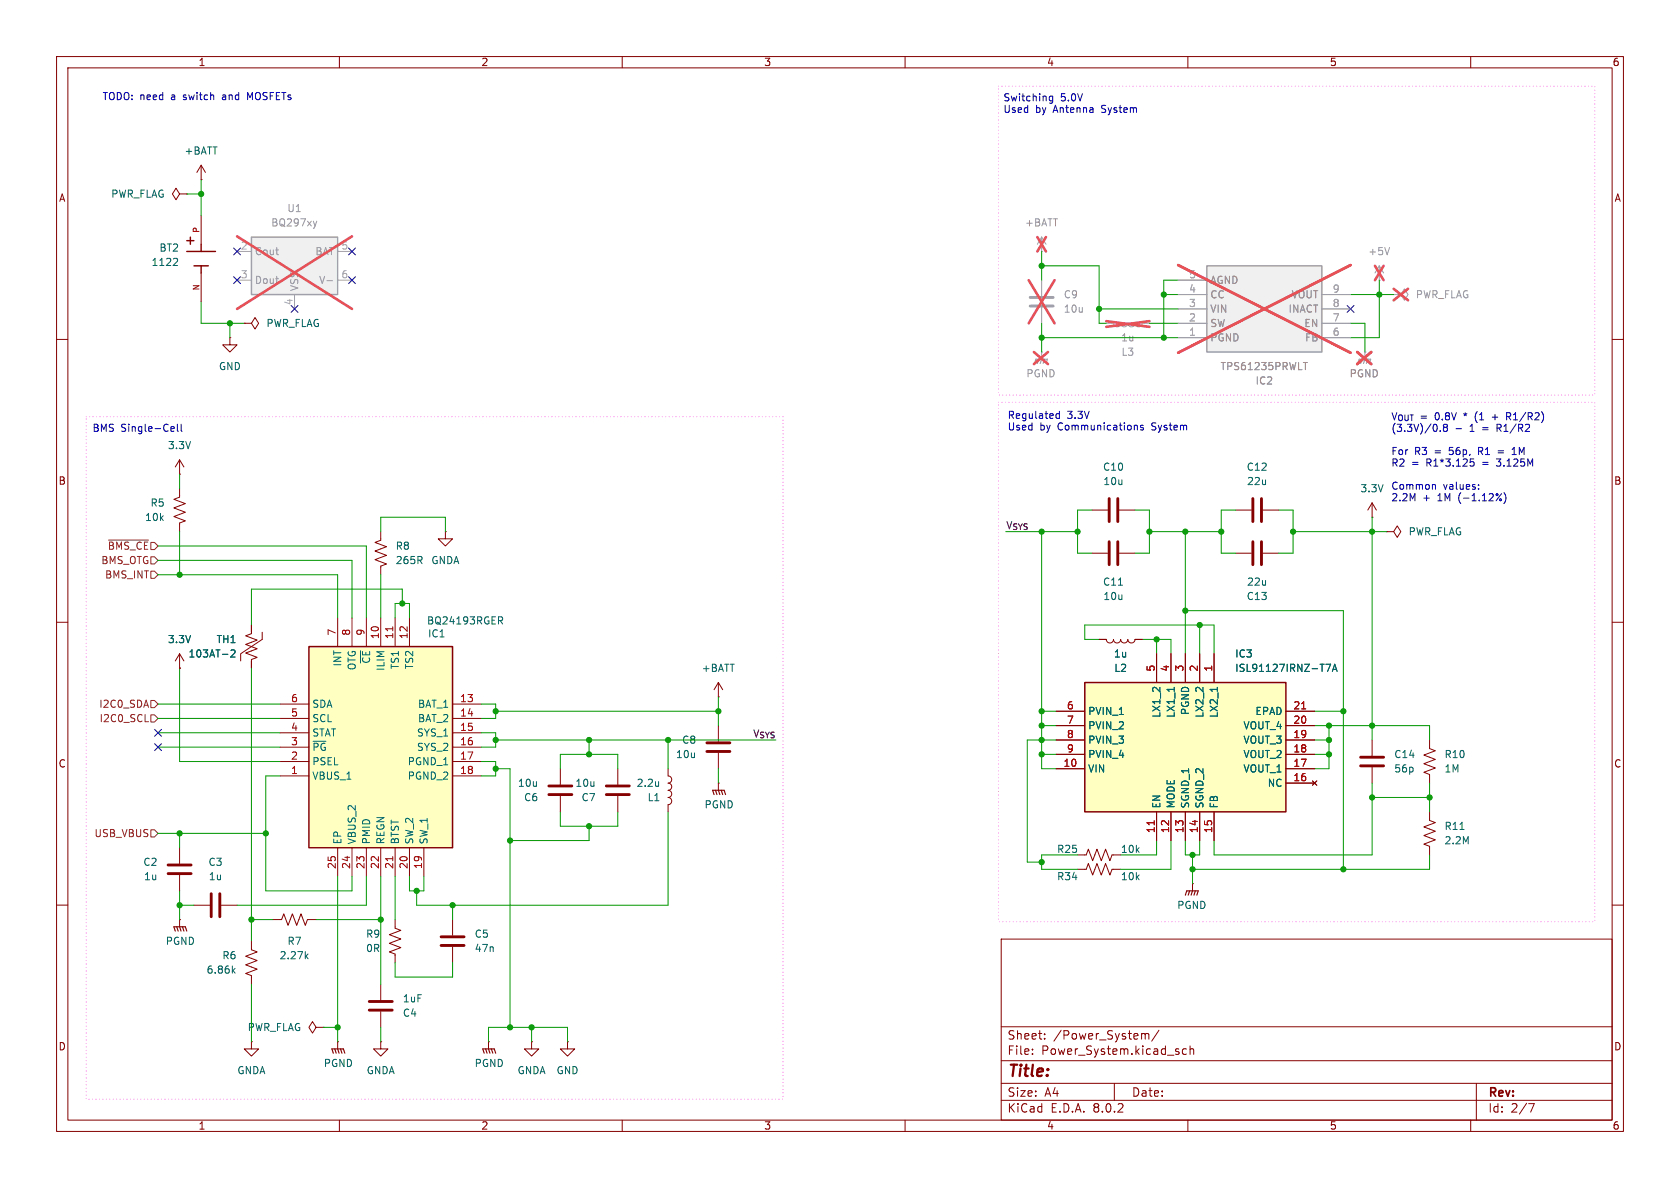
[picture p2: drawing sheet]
<svg xmlns="http://www.w3.org/2000/svg" width="297mm" height="210mm" viewBox="0 0 297 210" stroke-linecap="round" stroke-linejoin="round" font-family="sans-serif">
<g fill="none" stroke="#840000" stroke-width=".18">
<path d="M10 10h277v190h-277zM12 12h273v186h-273zM60 10v2M110 10v2M160 10v2M210 10v2M260 10v2M10 60h2M40.6 59.7v1.3h-1.2l1.2 1.2 1.3-1.2h-1.3M40.6 59.7h.1M43.2 57.2h1.2l.7 1 .6-1-.6-1.1-.7 1.1M43.2 57.2h.1"/>
<path d="M285 60h2M10 110h2M285 110h2M242.6 130.8v2.8M242.6 135.6v2.8M252.7 130.8v1.5l1 .4-2 .8 2 .7-2 .8 2 .8-2 .7 1 .4v1.5M10 160h2M190.5 153.7h1.5l.4-1 .8 2 .7-2 .8 2 .8-2 .7 2 .4-1h1.5M190.5 151.1h1.5l.4-1 .8 2 .7-2 .8 2 .8-2 .7 2 .4-1h1.5M210.8 156.2h.1M210.8 156.2v1.3M252.7 143.5v1.5l1 .4-2 .8 2 .7-2 .8 2 .8-2 .7 1 .4v1.5"/>
<path d="M285 160h2M44.4 166.4v1.5l1.1 .4-2.1 .7 2.1 .8-2.1 .8 2.1 .7-2.1 .8 1 .4v1.5M69.8 162.6v1.5l1.1 .4-2.1 .7 2.1 .8-2.1 .8 2.1 .7-2.1 .8 1 .4v1.5M177 166h108v32h-108zM60 198v2M110 198v2M160 198v2M177 194.5h108M177 191.5h108M177 187.5h108M177 181.5h108M182.5 186.3v.1"/>
<path d="M182.5 185.5v.1M184.7 183.6v.1M184.7 182.8v.1M197 191.5v3M202 182.7h.2l.3 .2M202.5 182.9l.2-.2 .3 .1 .1 .9M202.5 182.9v.8M204.9 182.1l-1.3 2M209.7 185.5l-.4-.1-.3 .3v.4l.2 .2h.5M210 198v2M210.4 185.5l.2-.1 .4 .1v.9M210.4 184.9v1.5"/>
<path d="M260 198v2M261 191.5v6.5M270.2 195.1h1l-.6 1.5"/>
</g>
<path d="M240.5 135.4h4.1M240.5 133.9h4.1" fill="none" stroke="#840000" stroke-width=".51"/>
<path d="M209.5 158.2l.3-.7h2l-.2 .7M210.3 157.5l-.2 .7M210.8 157.5l-.2 .7M211.3 157.5l-.2 .7" fill="none" stroke="#840000" stroke-width=".2"/>
<path d="M258.1 146.6h.7M41.2 171.5l.4 .5M41.6 171.2l-.5 .5" fill="none" stroke="#006464" stroke-width=".18"/>
<path d="M44.4 41.9h15.3v10.2h-15.3z" fill="#f0f0f0"/>
<path d="M44.4 41.9h15.3v10.2h-15.3z" fill="none" stroke="#a1a1a1" stroke-width=".25"/>
<g fill="none" stroke="#a1a1a1" stroke-width=".18">
<path d="M41.9 44.5h2.5M41.9 49.5h2.5M52.1 52.1v2.5M59.7 44.5h2.5M59.7 49.5h2.5M184.1 44.5h.1M184.1 41.9v2.6M184.1 49.5v2.8M184.1 54.4v2.8M184.1 41.9l.8 1.3M184.1 41.9l-.7 1.3M195.6 57.2h1.2a.64 .64 0 0 0 .7 .6 .64 .64 0 0 0 .6-.6 .64 .64 0 0 0 .7 .6 .64 .64 0 0 0 .6-.6 .64 .64 0 0 0 .6 .6 .64 .64 0 0 0 .7-.6 .64 .64 0 0 0 .6 .6 .64 .64 0 0 0 .6-.6h1.3"/>
<path d="M243.8 49.5h.1M243.8 47l-.7 1.3M243.8 47v2.5M243.8 47l.8 1.3M246.4 52.1h1.2l.7-1 .6 1-.6 1-.7-1M246.4 52.1h.1M184.1 62.2h.1M184.1 62.2v1.3"/>
</g>
<path d="M56 39.1l-.3 .8M57.8 49.6h1M245.7 43.8l-.5 1.2" fill="none" stroke="#989898" stroke-width=".18"/>
<g fill="none" stroke="#e65255" stroke-width=".46">
<path d="M41.9 41.8l20.3 12.8M62.2 41.8l-20.3 12.8M181.9 49.5l4.5 7.7M183.4 41.9l1.5 2.6M184.9 41.9l-1.5 2.6M186.4 49.5l-4.5 7.7M195.6 56.8l7.6 1M203.2 56.8l-7.6 1M243.1 47l1.5 2.5M244.6 47l-1.5 2.5M246.4 51.1l2.5 2M248.9 51.1l-2.5 2"/>
<path d="M182.8 62.2l2.5 2.2M185.3 62.2l-2.5 2.2"/>
</g>
<path d="M33 42.5h1.3M33 44.5h5.1M33.7 41.9v1.3M34.3 47h2.5M35.6 43.2v1.3M35.6 47v1.3" fill="none" stroke="#840000" stroke-width=".25"/>
<g fill="none" stroke="#840000" stroke-width=".18">
<path d="M31.7 34.3l-.6 1-.6-1 .6-1 .6 1h1.3M33 34.3h.1M35.6 31.8h.1M35.6 29.2v2.6M35.6 38.1v5.1M35.6 29.2l.7 1.3M35.6 29.2l-.8 1.3M35.6 48.3v5M31.7 86.4v1.5l-1 .4 2.1 .7-2.1 .8 2.1 .8-2.1 .7 2.1 .8-1.1 .4v1.5M31.7 83.8h.1M31.7 81.3v2.5M31.7 81.3l.8 1.3"/>
<path d="M31.7 81.3l-.7 1.3M67.3 94v1.5l-1 .4 2 .7-2 .8 2 .8-2 .7 2 .8-1 .4v1.5M218.4 90.2h2.8M223.3 90.2h2.8M242.6 91.4h.1M242.6 88.9l.7 1.3M242.6 88.9v2.5M242.6 88.9l-.8 1.3M245.1 94h1.3l.6 1 .6-1-.6-1-.6 1M245.1 94h.1M34.3 160h2.8M39.1 160h2.8"/>
</g>
<path d="M31.2 45.7l.2 .2-.1 .3-.7 .7h.8" fill="none" stroke="#006464" stroke-width=".18"/>
<path d="M221.5 88.1v4.1M223 88.1v4.1M37.3 158v4.1M38.9 158v4.1" fill="none" stroke="#840000" stroke-width=".51"/>
<path d="M182.1 54.1h4.1M182.1 52.6h4.1" fill="none" stroke="#a1a1a1" stroke-width=".51"/>
<path d="M182.9 64.3l.2-.8h2.1l-.3 .8M183.6 63.5l-.2 .8M184.1 63.5l-.2 .8M184.7 63.5l-.3 .8" fill="none" stroke="#a1a1a1" stroke-width=".2"/>
<path d="M213.4 47h20.3v15.2h-20.3z" fill="#f0f0f0"/>
<path d="M213.4 47h20.3v15.2h-20.3z" fill="none" stroke="#a1a1a1" stroke-width=".25"/>
<path d="M208.3 59.7h5.1M208.3 57.2h5.1M208.3 54.6h5.1M208.3 52.1h5.1M208.3 49.5h5.1M233.7 59.7h5.1M233.7 57.2h5.1M233.7 54.6h5.1M233.7 52.1h5.1M241.3 62.2h.1M241.3 62.2v1.3" fill="none" stroke="#a1a1a1" stroke-width=".18"/>
<path d="M230.4 64.1h.7" fill="none" stroke="#989898" stroke-width=".18"/>
<path d="M208.3 46.9l30.5 15.5M238.8 46.9l-30.5 15.5M239.9 62.2l2.5 2.2M242.4 62.2l-2.5 2.2" fill="none" stroke="#e65255" stroke-width=".46"/>
<path d="M240 64.3l.3-.8h2l-.2 .8M240.8 63.5l-.3 .8M241.3 63.5l-.3 .8M241.8 63.5l-.2 .8" fill="none" stroke="#a1a1a1" stroke-width=".2"/>
<path d="M196.1 88.1v4.1M197.6 88.1v4.1M97 138.9h4.1M97 140.5h4.1M78 165.6h4M78 167.1h4" fill="none" stroke="#840000" stroke-width=".51"/>
<g fill="none" stroke="#840000" stroke-width=".18">
<path d="M78.7 94v1.3h-1.2l1.2 1.2 1.3-1.2h-1.3M78.7 94h.1M193 90.2h2.8M197.9 90.2h2.8M99.1 135.9v2.8M127 123.2h.1M127 120.7l-.8 1.2M127 120.7v2.5M127 120.7l.8 1.2M99.1 140.7v2.8M80 162.6v2.8M80 167.4v2.8"/>
<path d="M44.4 184.2v1.2h1.3l-1.3 1.3-1.2-1.3h1.2M44.4 184.2h.1"/>
</g>
<path d="M54.6 114.3h25.4v35.6h-25.4z" fill="#ffffc2"/>
<path d="M54.6 114.3h25.4v35.6h-25.4z" fill="none" stroke="#840000" stroke-width=".25"/>
<g fill="none" stroke="#840000" stroke-width=".18">
<path d="M193 97.8h2.8M197.9 97.8h2.8M218.4 97.8h2.8M223.3 97.8h2.8M31.7 118.1h.1M31.7 115.6v2.5M31.7 115.6l.8 1.2M31.7 115.6l-.7 1.2M44.4 110.5v1.5l-1 .4 2.1 .8-2.1 .7 2.1 .8-2.1 .7 2.1 .8-1.1 .4v1.5M46.4 111.8v1.2l-3.9 2.6v1.2M59.7 109.2v5.1M62.2 109.2v5.1"/>
<path d="M64.8 109.2v5.1M67.3 109.2v5.1M69.8 109.2v5.1M72.4 109.2v5.1M194.3 113h1.3a.64 .64 0 0 0 .6 .7 .64 .64 0 0 0 .6-.7 .64 .64 0 0 0 .7 .7 .64 .64 0 0 0 .6-.7 .64 .64 0 0 0 .7 .7 .64 .64 0 0 0 .6-.7 .64 .64 0 0 0 .6 .7 .64 .64 0 0 0 .7-.7h1.2M49.5 137.2h5.1M49.5 124.5h5.1M49.5 127h5.1M49.5 129.5h5.1M49.5 132.1h5.1M49.5 134.6h5.1M80 137.2h5.1"/>
<path d="M80 124.5h5.1M80 127h5.1M80 129.5h5.1M80 132.1h5.1M80 134.6h5.1M109.2 135.9v2.8M118.1 135.9v1.3a.64 .64 0 0 1 .7 .6 .64 .64 0 0 1-.7 .6 .64 .64 0 0 1 .7 .7 .64 .64 0 0 1-.7 .6 .64 .64 0 0 1 .7 .6 .64 .64 0 0 1-.7 .7 .64 .64 0 0 1 .7 .6 .64 .64 0 0 1-.7 .6M127 138.4h.1M127 128.3v2.8M127 133.1v2.8M127 138.4v1.3M31.7 149.9v2.8"/>
<path d="M31.7 154.7v2.8M59.7 149.9v5M62.2 149.9v5M64.8 149.9v5M67.3 149.9v5M69.8 149.9v5M72.4 149.9v5M74.9 149.9v5M109.2 140.7v2.8M118.1 142.2v1.3M31.7 162.6h.1M31.7 162.6v1.2"/>
<path d="M67.3 174v2.8M67.3 178.8v2.8M55.9 181.6l-.7-1-.6 1 .6 1 .7-1h1.2M57.1 181.6h.1M67.3 184.2v1.2h-1.3l1.3 1.3 1.3-1.3h-1.3M67.3 184.2h.1M86.4 184.2h.1M86.4 184.2v1.2M94 184.2v1.2h1.2l-1.2 1.3-1.3-1.3h1.3M94 184.2h.1M100.3 184.2v1.2h-1.2l1.2 1.3 1.3-1.3h-1.3M100.3 184.2h.1"/>
</g>
<path d="M69.4 110.8v.7M69.4 151.4v.8" fill="none" stroke="#a90000" stroke-width=".18"/>
<path d="M40.8 115l.5-.1 .3 .3-.8 .9h.8M88.1 109h.5l.3 .3-.2 .3-.6 .1M88.4 109.7l.5 .6M197.7 103.4h.8M116.4 138.2v.8M116.4 138.9h.1" fill="none" stroke="#006464" stroke-width=".18"/>
<path d="M196.1 95.8v4M197.6 95.8v4M221.5 95.8v4M223 95.8v4M107.2 138.9h4.1M125 132.8h4M125 131.3h4M29.7 154.4h4.1M29.7 152.9h4.1M107.2 140.5h4.1M65.3 177h4M65.3 178.6h4" fill="none" stroke="#840000" stroke-width=".51"/>
<path d="M126.5 139.7l.2 .8M127 139.7l.3 .8M127.5 139.7l.3 .8M126.2 140.5l-.2-.8h2l.3 .8M31 164.6l-.3-.8h2.1l.2 .8M31.2 163.8l.3 .8M31.7 163.8l.3 .8M32.3 163.8l.2 .8M85.6 186.2l-.3-.8h2.1l.2 .8M85.9 185.4l.2 .8M86.4 185.4l.2 .8M86.9 185.4l.2 .8" fill="none" stroke="#840000" stroke-width=".2"/>
<path d="M191.8 120.7h35.5v22.8h-35.5z" fill="#ffffc2"/>
<path d="M191.8 120.7h35.5v22.8h-35.5z" fill="none" stroke="#840000" stroke-width=".25"/>
<g fill="none" stroke="#840000" stroke-width=".18">
<path d="M31.7 118.1h.1M44.4 110.5v1.3M44.4 116.8v1.3M194.3 113h1.3M200.7 113h1.2M204.5 115.6v5.1M207 115.6v5.1M209.5 115.6v5.1M212.1 115.6v5.1M214.6 115.6v5.1M186.7 135.9h5.1M186.7 133.4h5.1"/>
<path d="M186.7 130.8h5.1M186.7 128.3h5.1M186.7 125.7h5.1M227.3 135.9h5.1M227.3 138.4h5.1M227.3 133.4h5.1M227.3 130.8h5.1M227.3 128.3h5.1M227.3 125.7h5.1M232 138l.8 .8M232.8 138l-.8 .8M204.5 143.5v5.1"/>
<path d="M207 143.5v5.1M209.5 143.5v5.1M212.1 143.5v5.1M214.6 143.5v5.1M48.3 162.6h1.5l.4-1.1 .7 2.1 .8-2.1 .8 2.1 .7-2.1 .8 2.1 .4-1h1.5M59.7 184.2h.1M59.7 184.2v1.2"/>
</g>
<path d="M40.8 115l.5-.1 .3 .3-.8 .9h.8M234.4 117.4h.8l-.5 1.3M235.5 118.7l.5-1.3 .4 1.3M235.7 118.3h.6M207.6 121.5v.7M215.2 121.5v.7M54.1 169l.4 .5M54.5 168.6l-.5 .5" fill="none" stroke="#006464" stroke-width=".18"/>
<path d="M230.1 125.3h.7M204.1 145.1v.7" fill="none" stroke="#a90000" stroke-width=".18"/>
<path d="M58.9 186.2l-.2-.8h2l.3 .8M59.2 185.4l.2 .8M59.7 185.4l.2 .8M60.2 185.4l.3 .8" fill="none" stroke="#840000" stroke-width=".2"/>
<path d="M19.2 95.5h7.1M26.7 98.4h.6l.6 .7-.6 .6h-.6zM26.7 101h.6l.6 .6-.6 .6h-.6zM25.7 127.6h.6M26.7 126.4h.6l.6 .6-.6 .6h-.6zM26.7 123.8h.6l.6 .7-.6 .6h-.6zM26.7 146.7h.6l.6 .6-.6 .7h-.6z" fill="none" stroke="#725600" stroke-width=".18"/>
<g fill="none" stroke="#0000c2" stroke-width=".18">
<path d="M44.2 17.3l-.4-.9v1.2M186.1 17v1l-.2 .3-.3-.1M186.1 17.1l-.4-.1-.2 .2 .1 .6h.5M30.4 75.4l.3 .1 .1 .2-.6 .1M30.7 76.2l-.3 .1M31.4 75v1.1l.1 .2M32 75v1.1l.2 .2M187.3 72.7v1.3M187.3 73.2l-.4-.1-.2 .3 .1 .5h.5M200.7 75.2l.4 .1v.7M202.1 75.2h-.3l-.2 .1 .1 .2 .4 .2v.3h-.5M254.6 76.1v.2"/>
<path d="M255.4 75.5l-.2 .3v.3l.2 .2 .4-.1 .1-.2v-.2l-.3-.3M257.4 75.8h1M263.8 73.7h1M264.8 79.7h1M266.4 73.6h.4M266.7 73.6l.4 .6M266.8 73h-.4v1.2M267.3 79.5l.4-.4v1.3M253.4 85.6l.4 .2v.7M259.9 81.1h.6M260.4 81.6l.2 .3v.3l-.2 .2h-.3M261.4 86.4v.1"/>
<path d="M261.4 85.7v.1M264.8 80.1h1M265.3 88.2l.1 .2-.1 .1M265.4 87.3l-.9 1.2M265.9 87.1a1.46 1.46 0 0 1 0 1.9M267.3 80.4h.7"/>
</g>
<path d="M176.5 15.2h105.4v54.7h-105.4zM15.2 73.7h123.2v120.6h-123.2zM176.5 71.1h105.4v91.8h-105.4z" fill="none" stroke="#f0f" stroke-width=".18" stroke-dasharray="0 .6"/>
<g fill="none" stroke="#009600" stroke-width=".18">
<path d="M33 34.3h2.6M35.6 31.8v6.3M35.6 53.3v3.9h7.6M40.6 57.2v2.5M184.1 47h10.2v10.2h1.3M184.1 44.5v5M184.1 57.2v5M184.1 59.7h24.2M194.3 54.6h14M203.2 57.2h5.1M205.7 52.1h2.6M208.3 49.5h-2.6v10.2"/>
<path d="M238.8 57.2h2.5v5M238.8 52.1h7.6M243.8 49.5v10.2h-5M27.9 96.5h36.9v12.7M27.9 99.1h34.3v10.1M31.7 83.8v2.6M31.7 94v7.6M67.3 94v-2.6h11.4v2.6M177.8 94h12.7M184.1 94v41.9h2.6M193 90.2h-2.5v7.6h2.5M200.7 90.2h2.5v7.6h-2.5"/>
<path d="M203.2 94h12.7M209.5 94v21.6M218.4 90.2h-2.5v7.6h2.5M226.1 90.2h2.5v7.6h-2.5M228.6 94h16.5M242.6 91.4v39.4M27.9 101.6h31.8v7.6M31.7 118.1v16.5h17.8M44.4 118.1v48.3M67.3 101.6v7.6M69.8 109.2v-2.5h2.6v2.5M71.1 106.7v-2.6h-26.7v6.4"/>
<path d="M194.3 113h-2.5v-2.5h22.8v5.1M201.9 113h5.1v2.6M204.5 113v2.6M209.5 108h28v45.7M212.1 110.5v5.1M27.9 129.5h21.6M27.9 132.1h21.6M27.9 127h21.6M27.9 124.5h21.6M49.5 137.2h-2.5v20.3h15.2v-2.6M85.1 124.5h2.5v2.5h-2.5M85.1 129.5h2.5v2.6h-2.5"/>
<path d="M85.1 134.6h2.5v2.6h-2.5M87.6 130.8h49.6M87.6 135.9h2.6v45.7M87.6 125.7h39.4M99.1 135.9v-2.5h10.1v2.5M104.1 130.8v2.6M118.1 130.8v5.1M127 123.2v5.1M127 135.9v2.5M184.1 133.4h2.6M184.1 125.7h2.6M184.1 128.3h2.6"/>
<path d="M186.7 130.8h-5.1v21.6h2.5M232.4 133.4h2.5M232.4 130.8h2.5M232.4 125.7h5.1M232.4 128.3h20.3v2.5M234.9 128.3v7.6h-2.5M242.6 138.4v12.7h-28v-2.5M252.7 138.4v5.1M27.9 147.3h19.1M31.7 147.3v2.6M31.7 157.5v5.1M59.7 154.9v29.3"/>
<path d="M64.8 154.9v5.1h-22.9M67.3 154.9v19.1M69.8 154.9v7.7M72.4 154.9v2.6h2.5v-2.6M99.1 143.5v2.6h10.1v-2.6M104.1 146.1v2.5h-13.9M118.1 143.5v16.5h-44.4v-2.5M190.5 151.1h-6.4v2.6h6.4M204.5 148.6v2.5h-6.4M207 148.6v5.1h-8.9M209.5 148.6v2.5h2.6v-2.5M210.8 151.1v5.1"/>
<path d="M242.6 141h10.1M252.7 151.1v2.6h-41.9M31.7 160h2.6M44.4 174v10.2M44.4 162.6h3.9M55.9 162.6h11.4M69.8 170.2v2.5h10.2v-2.5M80 160v2.6M57.1 181.6h2.6M67.3 181.6v2.6M86.4 184.2v-2.6h13.9v2.6M94 181.6v2.6"/>
</g>
<g fill="none" stroke="#000084" stroke-width=".18">
<path d="M41.3 43.8l1.2 1.3M41.3 48.9l1.2 1.2M42.5 48.9l-1.2 1.2M42.5 43.8l-1.2 1.3M51.5 54l1.2 1.2M52.7 54l-1.2 1.2M61.6 48.9l1.2 1.2M61.6 43.8l1.2 1.3M62.8 43.8l-1.2 1.3M62.8 48.9l-1.2 1.2M238.2 54l1.2 1.2M239.4 54l-1.2 1.2"/>
<path d="M27.3 128.9l1.2 1.2M27.3 131.5l1.2 1.2M28.5 128.9l-1.2 1.2M28.5 131.5l-1.2 1.2"/>
</g>
<path d="M208.3 59.7h5.1M208.3 57.2h5.1M208.3 54.6h5.1M208.3 52.1h5.1M208.3 49.5h5.1M233.7 59.7h5.1M233.7 57.2h5.1M233.7 54.6h5.1M233.7 52.1h5.1M241.3 62.2h.1" fill="none" stroke="#a1a1a1" stroke-width=".18"/>
<path d="M208.3 46.9l30.5 15.5M238.8 46.9l-30.5 15.5M239.9 62.2l2.5 2.2M242.4 62.2l-2.5 2.2" fill="none" stroke="#e65255" stroke-width=".46"/>
<path d="M230.4 64.1h.7" fill="none" stroke="#989898" stroke-width=".18"/>
<g fill="#009600" stroke="#009600" stroke-width=".18">
<circle cx="234.9" cy="128.3" r=".46"/>
<circle cx="237.5" cy="125.7" r=".46"/>
<circle cx="242.6" cy="128.3" r=".46"/>
<circle cx="234.9" cy="133.4" r=".46"/>
<circle cx="252.7" cy="141" r=".46"/>
<circle cx="242.6" cy="141" r=".46"/>
<circle cx="234.9" cy="130.8" r=".46"/>
<circle cx="237.5" cy="153.7" r=".46"/>
<circle cx="209.5" cy="108" r=".46"/>
<circle cx="212.1" cy="110.5" r=".46"/>
<circle cx="242.6" cy="94" r=".46"/>
<circle cx="215.9" cy="94" r=".46"/>
<circle cx="209.5" cy="94" r=".46"/>
<circle cx="228.6" cy="94" r=".46"/>
<circle cx="243.8" cy="52.1" r=".46"/>
<circle cx="184.1" cy="125.7" r=".46"/>
<circle cx="204.5" cy="113" r=".46"/>
<circle cx="203.2" cy="94" r=".46"/>
<circle cx="184.1" cy="128.3" r=".46"/>
<circle cx="184.1" cy="59.7" r=".46"/>
<circle cx="205.7" cy="59.7" r=".46"/>
<circle cx="194.3" cy="54.6" r=".46"/>
<circle cx="184.1" cy="47" r=".46"/>
<circle cx="205.7" cy="52.1" r=".46"/>
<circle cx="190.5" cy="94" r=".46"/>
<circle cx="184.1" cy="152.4" r=".46"/>
<circle cx="184.1" cy="133.4" r=".46"/>
<circle cx="184.1" cy="130.8" r=".46"/>
<circle cx="210.8" cy="153.7" r=".46"/>
<circle cx="210.8" cy="151.1" r=".46"/>
<circle cx="104.1" cy="130.8" r=".46"/>
<circle cx="87.6" cy="135.9" r=".46"/>
<circle cx="90.2" cy="148.6" r=".46"/>
<circle cx="104.1" cy="133.4" r=".46"/>
<circle cx="104.1" cy="146.1" r=".46"/>
<circle cx="127" cy="125.7" r=".46"/>
<circle cx="118.1" cy="130.8" r=".46"/>
<circle cx="87.6" cy="130.8" r=".46"/>
<circle cx="35.6" cy="34.3" r=".46"/>
<circle cx="31.7" cy="101.6" r=".46"/>
<circle cx="40.6" cy="57.2" r=".46"/>
<circle cx="59.7" cy="181.6" r=".46"/>
<circle cx="67.3" cy="162.6" r=".46"/>
<circle cx="80" cy="160" r=".46"/>
<circle cx="73.7" cy="157.5" r=".46"/>
<circle cx="44.4" cy="162.6" r=".46"/>
<circle cx="47" cy="147.3" r=".46"/>
<circle cx="90.2" cy="181.6" r=".46"/>
<circle cx="94" cy="181.6" r=".46"/>
<circle cx="31.7" cy="160" r=".46"/>
<circle cx="31.7" cy="147.3" r=".46"/>
<circle cx="87.6" cy="125.7" r=".46"/>
<circle cx="71.1" cy="106.7" r=".46"/>
</g>
<text font-size="2.8" fill="#840000" x="178" y="190.9">Title:</text>
<g font-size="2.1" fill="#840000">
<text x="178" y="184">Sheet:</text>
<text x="186.2" y="184">/Power_System/</text>
<text x="178" y="186.7">File:</text>
<text x="184.1" y="186.7">Power_System.kicad_sch</text>
<text x="178" y="196.9">KiCad</text>
<text x="178" y="194.1">Size:</text>
<text x="184.7" y="194.1">A4</text>
<text x="185.7" y="196.9">E.D.A.</text>
<text x="193.3" y="196.9">8.0.2</text>
<text x="200" y="194.1">Date:</text>
<text x="263" y="194.3">Rev:</text>
<text x="263" y="196.9">Id:</text>
<text x="267.1" y="196.9">2/7</text>
</g>
<g font-size="1.8" fill="#840000">
<text x="35" y="11.9">1</text>
<text x="85" y="11.9">2</text>
<text x="135" y="11.9">3</text>
<text x="185" y="11.9">4</text>
<text x="235" y="11.9">5</text>
<text x="285" y="11.9">6</text>
<text x="10.3" y="35.9">A</text>
<text x="285.3" y="35.9">A</text>
<text x="10.3" y="85.9">B</text>
<text x="285.3" y="85.9">B</text>
<text x="10.3" y="135.9">C</text>
<text x="285.3" y="135.9">C</text>
<text x="10.3" y="185.9">D</text>
<text x="285.3" y="185.9">D</text>
<text x="35" y="199.9">1</text>
<text x="85" y="199.9">2</text>
<text x="135" y="199.9">3</text>
<text x="185" y="199.9">4</text>
<text x="235" y="199.9">5</text>
<text x="285" y="199.9">6</text>
</g>
<g font-size="1.8" fill="#0000c2">
<text x="18" y="17.8">TODO: need</text>
<text x="30.4" y="17.8">a</text>
<text x="32.7" y="17.8">switch</text>
<text x="39.8" y="17.8">and</text>
<text x="44.4" y="17.8">MOSFETs</text>
<text x="177.3" y="18.2">Switching</text>
<text x="177.3" y="20.3">Used</text>
<text x="183.1" y="20.3">by</text>
<text x="186.3" y="20.3">Antenna</text>
<text x="187.5" y="18.2">5.0V</text>
<text x="195" y="20.3">System</text>
<text x="16.3" y="76.7">BMS</text>
<text x="21.4" y="76.7">Single-Cell</text>
<text x="178.1" y="74.4">Regulated</text>
<text x="178.1" y="76.4">Used</text>
<text x="183.8" y="76.4">by</text>
<text x="187.1" y="76.4">Communications</text>
<text x="188.7" y="74.4">3.3V</text>
<text x="203.9" y="76.4">System</text>
<text x="245.9" y="74.6">V_{OUT} 0.8V</text>
<text x="245.9" y="76.7">(3.3V)/0.8</text>
<text x="251" y="74.6">=</text>
<text x="259.1" y="74.6">*</text>
<text x="259.9" y="76.7">1</text>
<text x="261.2" y="74.6">(1</text>
<text x="262.3" y="76.7">=</text>
<text x="264.4" y="74.6">+</text>
<text x="265.1" y="76.7">R1/R2</text>
<text x="267.2" y="74.6">R1/R2)</text>
<text x="245.9" y="80.8">For</text>
<text x="245.9" y="82.8">R2</text>
<text x="249.5" y="82.8">=</text>
<text x="250.1" y="80.8">R3</text>
<text x="252.3" y="82.8">R1*3.125</text>
<text x="253.7" y="80.8">=</text>
<text x="256.5" y="80.8">56p,</text>
<text x="261.8" y="80.8">R1</text>
<text x="262.3" y="82.8">=</text>
<text x="265.1" y="82.8">3.125M</text>
<text x="268.2" y="80.8">1M</text>
<text x="245.9" y="86.9">Common</text>
<text x="245.9" y="88.9">2.2M</text>
<text x="251.5" y="88.9">+</text>
<text x="254.3" y="88.9">1M</text>
<text x="255.1" y="86.9">values:</text>
<text x="258.1" y="88.9">(-1.12%)</text>
</g>
<g font-size="1.8" fill="#006464">
<text x="32.5" y="27.5">+BATT</text>
<text x="19.6" y="35.2">PWR_FLAG</text>
<text x="26.7" y="47.2">1122</text>
<text x="28.1" y="44.7">BT2</text>
<text x="47" y="58">PWR_FLAG</text>
<text x="38.6" y="65.6">GND</text>
<text x="29.6" y="79.6">3.3V</text>
<text x="194.9" y="83.4">C10</text>
<text x="220.3" y="83.4">C12</text>
<text x="26.5" y="89.8">R5</text>
<text x="195" y="86">10u</text>
<text x="220.4" y="86">22u</text>
<text x="240.4" y="87.2">3.3V</text>
<text x="25.6" y="92.3">10k</text>
<text x="248.9" y="94.8">PWR_FLAG</text>
<text x="69.9" y="97.4">R8</text>
<text x="69.9" y="99.9">265R</text>
<text x="76.2" y="99.9">GNDA</text>
<text x="194.9" y="103.7">C11</text>
<text x="195" y="106.3">10u</text>
<text x="220.3" y="106.3">C13</text>
<text x="220.4" y="103.7">22u</text>
<text x="29.6" y="113.9">3.3V</text>
<text x="38.2" y="113.9">TH1</text>
<text x="75.4" y="110.6">BQ24193RGER</text>
<text x="75.6" y="112.9">IC1</text>
<text x="33.2" y="116.4">103AT-2</text>
<text x="60.6" y="117.9" transform="rotate(-90 60.6 117.9)">INT</text>
<text x="63.1" y="118.6" transform="rotate(-90 63.1 118.6)">OTG</text>
<text x="65.6" y="117.4" transform="rotate(-90 65.6 117.4)">~{CE}</text>
<text x="68.2" y="118.7" transform="rotate(-90 68.2 118.7)">ILIM</text>
<text x="70.7" y="118.4" transform="rotate(-90 70.7 118.4)">TS1</text>
<text x="73.3" y="118.4" transform="rotate(-90 73.3 118.4)">TS2</text>
<text x="124" y="119">+BATT</text>
<text x="196.8" y="116.4">1u</text>
<text x="196.9" y="119">L2</text>
<text x="218.3" y="116.4">IC3</text>
<text x="218.3" y="119">ISL91127IRNZ-T7A</text>
<text x="55.1" y="125.3">SDA</text>
<text x="73.8" y="125.3">BAT_1</text>
<text x="55.1" y="130.4">STAT</text>
<text x="55.1" y="127.9">SCL</text>
<text x="73.6" y="130.4">SYS_1</text>
<text x="73.8" y="127.9">BAT_2</text>
<text x="120.5" y="131.7">C8</text>
<text x="192.3" y="126.6">PVIN_1</text>
<text x="192.3" y="129.1">PVIN_2</text>
<text x="192.3" y="131.7">PVIN_3</text>
<text x="205.3" y="127" transform="rotate(-90 205.3 127)">LX1_2</text>
<text x="207.9" y="127" transform="rotate(-90 207.9 127)">LX1_1</text>
<text x="210.4" y="126.5" transform="rotate(-90 210.4 126.5)">PGND</text>
<text x="213" y="127" transform="rotate(-90 213 127)">LX2_2</text>
<text x="215.5" y="127" transform="rotate(-90 215.5 127)">LX2_1</text>
<text x="219.7" y="131.7">VOUT_3</text>
<text x="219.7" y="129.1">VOUT_4</text>
<text x="221.8" y="126.6">EPAD</text>
<text x="55.1" y="135.5">PSEL</text>
<text x="55.1" y="132.9">~{PG}</text>
<text x="72" y="135.5">PGND_1</text>
<text x="73.6" y="132.9">SYS_2</text>
<text x="119.4" y="134.2">10u</text>
<text x="192.3" y="136.8">VIN</text>
<text x="192.3" y="134.2">PVIN_4</text>
<text x="219.7" y="136.8">VOUT_1</text>
<text x="219.7" y="134.2">VOUT_2</text>
<text x="246.4" y="134.2">C14</text>
<text x="246.4" y="136.8">56p</text>
<text x="255.3" y="134.2">R10</text>
<text x="255.3" y="136.8">1M</text>
<text x="55.1" y="138">VBUS_1</text>
<text x="72" y="138">PGND_2</text>
<text x="91.5" y="139.3">10u</text>
<text x="92.6" y="141.8">C6</text>
<text x="101.6" y="139.3">10u</text>
<text x="102.7" y="141.8">C7</text>
<text x="112.5" y="139.3">2.2u</text>
<text x="114.4" y="141.8">L1</text>
<text x="124.5" y="143.1">PGND</text>
<text x="205.3" y="143" transform="rotate(-90 205.3 143)">EN</text>
<text x="207.9" y="143" transform="rotate(-90 207.9 143)">MODE</text>
<text x="210.4" y="143" transform="rotate(-90 210.4 143)">SGND_1</text>
<text x="213" y="143" transform="rotate(-90 213 143)">SGND_2</text>
<text x="215.5" y="143" transform="rotate(-90 215.5 143)">FB</text>
<text x="224" y="139.3">NC</text>
<text x="60.6" y="149.4" transform="rotate(-90 60.6 149.4)">EP</text>
<text x="63.1" y="149.4" transform="rotate(-90 63.1 149.4)">VBUS_2</text>
<text x="65.6" y="149.4" transform="rotate(-90 65.6 149.4)">PMID</text>
<text x="68.2" y="149.4" transform="rotate(-90 68.2 149.4)">REGN</text>
<text x="70.7" y="149.4" transform="rotate(-90 70.7 149.4)">BTST</text>
<text x="73.3" y="149.4" transform="rotate(-90 73.3 149.4)">SW_2</text>
<text x="75.8" y="149.4" transform="rotate(-90 75.8 149.4)">SW_1</text>
<text x="255.3" y="146.9">R11</text>
<text x="255.3" y="149.5">2.2M</text>
<text x="25.2" y="153.3">C2</text>
<text x="25.4" y="155.8">1u</text>
<text x="36.8" y="153.3">C3</text>
<text x="36.8" y="155.8">1u</text>
<text x="186.8" y="155.8">R34</text>
<text x="186.8" y="151">R25</text>
<text x="198.1" y="155.8">10k</text>
<text x="198.1" y="151">10k</text>
<text x="208" y="160.9">PGND</text>
<text x="29.2" y="167.2">PGND</text>
<text x="50.7" y="167.2">R7</text>
<text x="64.6" y="166">R9</text>
<text x="83.8" y="166">C5</text>
<text x="36.4" y="172.3">6.86k</text>
<text x="39.2" y="169.8">R6</text>
<text x="49.3" y="169.8">2.27k</text>
<text x="64.6" y="168.5">0R</text>
<text x="83.8" y="168.5">47n</text>
<text x="71.1" y="179.9">C4</text>
<text x="71.1" y="177.4">1uF</text>
<text x="43.7" y="182.5">PWR_FLAG</text>
<text x="41.9" y="190.1">GNDA</text>
<text x="57.1" y="188.8">PGND</text>
<text x="64.7" y="190.1">GNDA</text>
<text x="83.8" y="188.8">PGND</text>
<text x="91.4" y="190.1">GNDA</text>
<text x="98.3" y="190.1">GND</text>
</g>
<g font-size="1.8" fill="#989898">
<text x="47.9" y="40.2">BQ297xy</text>
<text x="50.7" y="37.7">U1</text>
<text x="181.1" y="40.2">+BATT</text>
<text x="45" y="45.3">Cout</text>
<text x="55.7" y="45.3">BAT</text>
<text x="241.8" y="45.3">+5V</text>
<text x="45" y="50.4">Dout</text>
<text x="52.9" y="51.6" transform="rotate(-90 52.9 51.6)">VSS</text>
<text x="56.3" y="50.4">V-</text>
<text x="188" y="52.9">C9</text>
<text x="213.9" y="52.9">CC</text>
<text x="213.9" y="50.4">AGND</text>
<text x="228.3" y="52.9">VOUT</text>
<text x="250.2" y="52.9">PWR_FLAG</text>
<text x="188" y="55.5">10u</text>
<text x="213.9" y="58">SW</text>
<text x="213.9" y="55.5">VIN</text>
<text x="227.7" y="55.5">INACT</text>
<text x="230.5" y="58">EN</text>
<text x="198.1" y="60.6">1u</text>
<text x="198.2" y="63.1">L3</text>
<text x="213.9" y="60.6">PGND</text>
<text x="215.7" y="65.6">TPS61235PRWLT</text>
<text x="230.6" y="60.6">FB</text>
<text x="181.4" y="66.9">PGND</text>
<text x="221.9" y="68.2">IC2</text>
<text x="238.5" y="66.9">PGND</text>
</g>
<g font-size="1.8" fill="#aaa">
<text x="42.5" y="44.2">2</text>
<text x="60.3" y="44.2">5</text>
<text x="42.5" y="49.3">3</text>
<text x="60.3" y="49.3">6</text>
<text x="210.1" y="51.8">4</text>
<text x="210.1" y="49.3">5</text>
<text x="235.5" y="51.8">9</text>
<text x="51.8" y="54" transform="rotate(-90 51.8 54)">4</text>
<text x="210.1" y="59.4">1</text>
<text x="210.1" y="56.9">2</text>
<text x="210.1" y="54.4">3</text>
<text x="235.5" y="59.4">6</text>
<text x="235.5" y="56.9">7</text>
<text x="235.5" y="54.4">8</text>
</g>
<text font-size="1.8" fill="#009600" x="177.8" y="93.6">V_{SYS}</text>
<g font-size="1.8" fill="#725600">
<text x="17.8" y="99.9">BMS_OTG</text>
<text x="19" y="97.4">~{BMS_CE}</text>
<text x="18.5" y="102.5">BMS_INT</text>
<text x="17.4" y="125.3">I2C0_SDA</text>
<text x="17.5" y="127.9">I2C0_SCL</text>
<text x="16.6" y="148.2">USB_VBUS</text>
</g>
<g font-size="1.8" fill="#a90000">
<text x="59.4" y="112.5" transform="rotate(-90 59.4 112.5)">7</text>
<text x="62" y="112.5" transform="rotate(-90 62 112.5)">8</text>
<text x="64.5" y="112.5" transform="rotate(-90 64.5 112.5)">9</text>
<text x="67.1" y="113.1" transform="rotate(-90 67.1 113.1)">10</text>
<text x="69.6" y="113.1" transform="rotate(-90 69.6 113.1)">11</text>
<text x="72.1" y="113.1" transform="rotate(-90 72.1 113.1)">12</text>
<text x="204.2" y="118.8" transform="rotate(-90 204.2 118.8)">5</text>
<text x="206.8" y="118.8" transform="rotate(-90 206.8 118.8)">4</text>
<text x="209.3" y="118.8" transform="rotate(-90 209.3 118.8)">3</text>
<text x="211.8" y="118.8" transform="rotate(-90 211.8 118.8)">2</text>
<text x="214.4" y="118.8" transform="rotate(-90 214.4 118.8)">1</text>
<text x="51.4" y="124.2">6</text>
<text x="81.2" y="124.2">13</text>
<text x="188.5" y="125.5">6</text>
<text x="228.6" y="125.5">21</text>
<text x="51.4" y="131.8">3</text>
<text x="51.4" y="129.3">4</text>
<text x="51.4" y="126.7">5</text>
<text x="81.2" y="126.7">14</text>
<text x="81.2" y="129.3">15</text>
<text x="81.2" y="131.8">16</text>
<text x="188.5" y="128">7</text>
<text x="188.5" y="130.6">8</text>
<text x="228.6" y="130.6">19</text>
<text x="228.6" y="128">20</text>
<text x="51.4" y="136.9">1</text>
<text x="51.4" y="134.4">2</text>
<text x="81.2" y="134.4">17</text>
<text x="81.2" y="136.9">18</text>
<text x="187.9" y="135.6">10</text>
<text x="188.5" y="133.1">9</text>
<text x="228.6" y="135.6">17</text>
<text x="228.6" y="133.1">18</text>
<text x="228.6" y="138.2">16</text>
<text x="204.2" y="147.4" transform="rotate(-90 204.2 147.4)">11</text>
<text x="206.8" y="147.4" transform="rotate(-90 206.8 147.4)">12</text>
<text x="209.3" y="147.4" transform="rotate(-90 209.3 147.4)">13</text>
<text x="211.8" y="147.4" transform="rotate(-90 211.8 147.4)">14</text>
<text x="214.4" y="147.4" transform="rotate(-90 214.4 147.4)">15</text>
<text x="59.4" y="153.7" transform="rotate(-90 59.4 153.7)">25</text>
<text x="62" y="153.7" transform="rotate(-90 62 153.7)">24</text>
<text x="64.5" y="153.7" transform="rotate(-90 64.5 153.7)">23</text>
<text x="67.1" y="153.7" transform="rotate(-90 67.1 153.7)">22</text>
<text x="69.6" y="153.7" transform="rotate(-90 69.6 153.7)">21</text>
<text x="72.1" y="153.7" transform="rotate(-90 72.1 153.7)">20</text>
<text x="74.7" y="153.7" transform="rotate(-90 74.7 153.7)">19</text>
</g>
<text font-size="1.8" fill="#0f0f0f" x="133" y="130.5">V_{SYS}</text>
<g font-size="1.4" fill="#a90000">
<text x="35.3" y="41.3" transform="rotate(-90 35.3 41.3)">P</text>
<text x="35.3" y="51.5" transform="rotate(-90 35.3 51.5)">N</text>
</g>
</svg>
